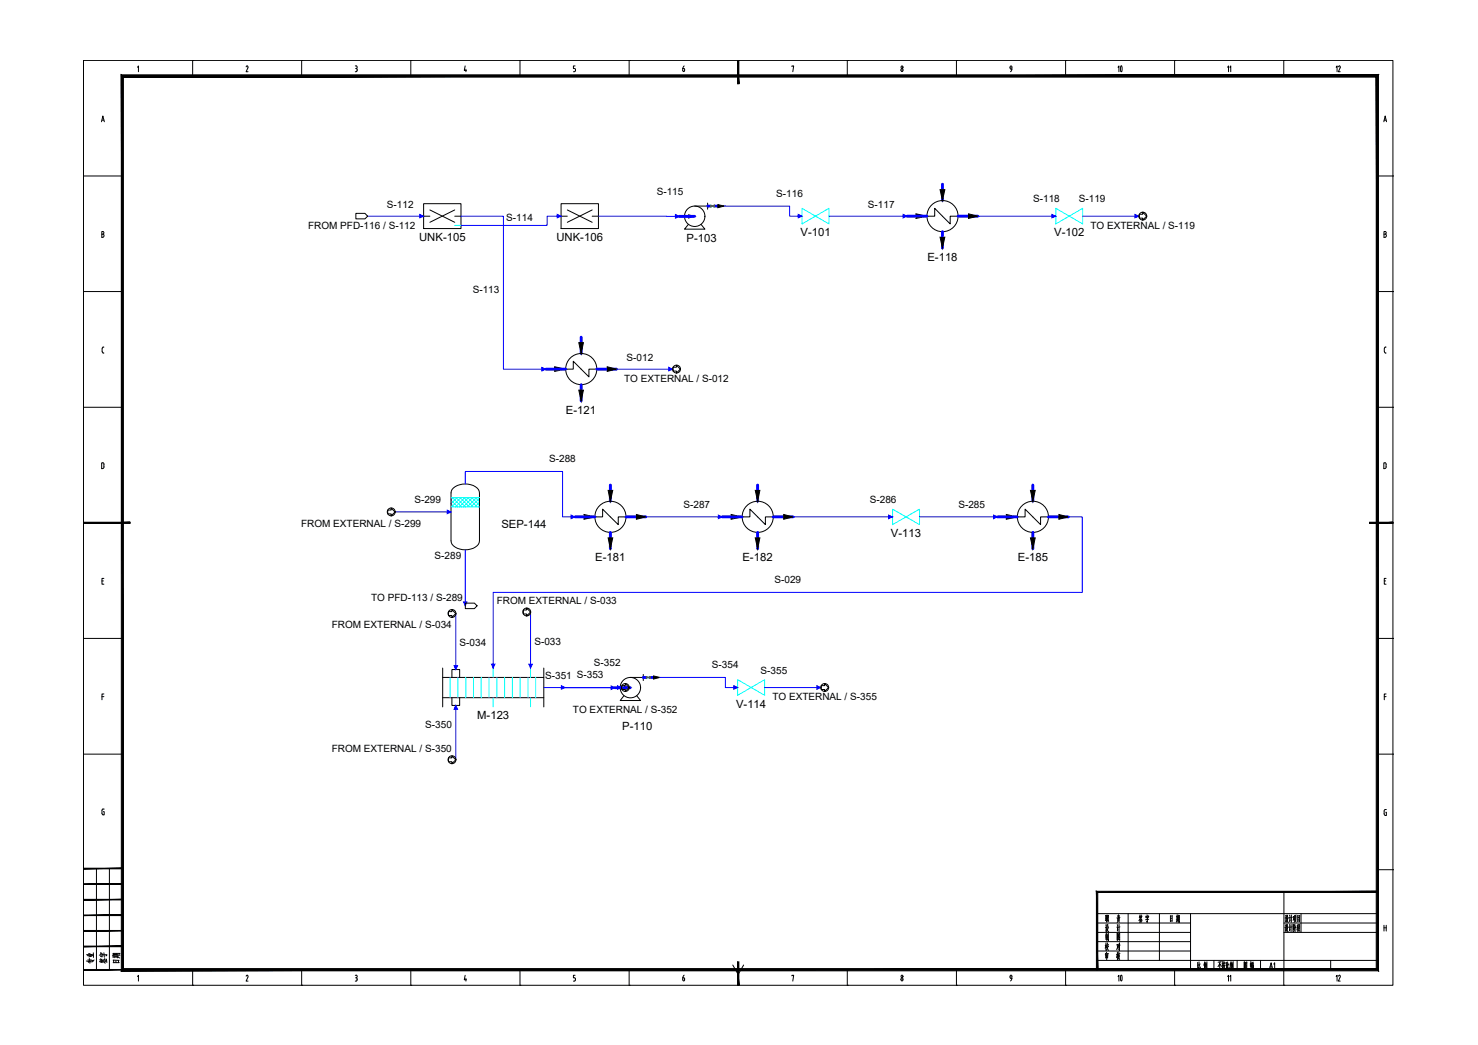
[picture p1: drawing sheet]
<svg xmlns="http://www.w3.org/2000/svg" width="420mm" height="297mm" viewBox="0 0 420 297" stroke-linecap="round" stroke-linejoin="round" font-family="sans-serif">
<g fill="none" stroke="#000" stroke-width=".28">
<path d="M23.7 17.2h372.3v262.9h-372.3zM39.1 19.1l.3-.4v1.7M54.8 17.2h.1M54.8 17.2v4.4M70 19l.2-.3 .3 .4-.5 1.3h.5M85.8 17.2h.1M85.8 17.2v4.4M101 18.7l.5 .2v.4l-.2 .2M101.1 19.5h.1M101.3 19.5l.2 .3M101.5 19.8v.2M101.5 20l-.2 .3"/>
<path d="M116.8 17.2h.1M116.8 17.2v4.4M132.2 18.7l-.2 1.3h.6M132.4 19.7v.7M147.8 17.2h.1M147.8 17.2v4.4M163.5 18.7h-.5v.8h.5l.1 .3M163.6 19.8v.2M163.6 20l-.3 .3M178.8 17.2h.1M178.8 17.2v4.4M194.1 20l.3 .3 .2-.3"/>
<path d="M194.5 18.7l-.4 .8M194.6 19.8v.2M194.6 19.8l-.1-.3h-.4v.5M209.8 17.2h.1M225.1 18.9v-.2h.5l-.2 1.7M240.9 17.2h.1M240.9 17.2v4.4M256.1 20l.3 .3 .3-.3M256.7 19.8v.2M256.7 19.8l-.3-.3-.3 .5M271.9 17.2h.1M271.9 17.2v4.4"/>
<path d="M287.4 19.7h.2M287.6 19.1v.8l-.3 .5M287.7 19.1l-.2-.3a.43 .43 0 0 0-.4 .3 .43 .43 0 0 0 .3 .5M302.9 17.2h.1M302.9 17.2v4.4M333.9 17.2h.1M333.9 17.2v4.4M364.9 17.2h.1M364.9 17.2v4.4M28.9 34.6l.3-1.6 .5 1.6M29 34.1h.5M101 20.4h.2"/>
<path d="M163 20.4h.3M393.4 34.6l.4-1.6 .4 1.6M393.5 34.1h.5M23.7 50h11.1M391.5 50h4.5M396 50h.1M28.9 66.6h.3M29.2 65.8h-.3v1.7h.3M29.3 65.8l.2 .4-.2 .3 .3 .5-.3 .4M393.4 65.8l.6 .2v.4l-.2 .1 .3 .5-.1 .4-.6 .1zM393.4 66.6h.4M23.7 82.9h11.1"/>
<path d="M29 99.1v.8M29.1 99.9l.1 .4 .3 .1M29.5 98.7h-.3l-.1 .4M391.5 82.9h4.5M393.5 99.1v.8M393.6 99.9l.2 .4M393.8 98.7h.2M393.8 98.7l-.2 .4M396 82.9h.1M23.7 115.8h11.1M391.5 115.8h4.5M393.8 100.4h.2"/>
<path d="M396 115.8h.1M29.6 132l-.2-.4h-.5v1.6l.6-.3v-.9M394 132v.7M394.1 132l-.2-.4h-.5v1.6l.5-.1 .2-.4M396 148.6h.1M29 165.1h.4M29.5 164.4h-.5v1.7h.5M393.5 165.1h.4M394 164.4h-.5v1.7h.5M23.7 181.5h11.1M29 198h.5M29.5 197.3h-.5v1.6"/>
<path d="M391.5 181.5h4.5M393.5 198h.5M394 197.3h-.5v1.6M396 181.5h.1M23.7 214.4h11.1M391.5 214.4h4.5M396 214.4h.1M29.3 230h.3M29.3 229.9l-.3 .3v1M29.4 230.7h.2v.9l-.5-.1-.1-.4M393.9 230.9h.2v.9h-.3M394.1 230.1l-.6 .2v1l.3 .5"/>
<path d="M27.4 246.9v28.8M31.1 246.9v28.8M311.9 259.7h79.6M320.7 259.7v13.3M329.6 259.7v13.3M338.4 259.7v16M365 253.5v22.2M369.9 259.7v5.3M391.5 247.2h4.5M396 247.2h.1M39.1 277.6l.3-.4v1.7M54.8 275.7v4.4"/>
<path d="M70.2 277.2l.3 .2v.3M70.2 277.2l-.2 .3M70.5 277.8l-.5 1.1h.5M85.8 275.7v4.4M101 277.2h.2M101 278.9h.2M101.1 277.9l.3 .1 .1 .3M101.3 277.2l.2 .3-.2 .4M101.5 278.3v.2M101.5 278.5l-.2 .3M116.8 275.7v4.4M132.2 277.2l-.2 1.3h.6"/>
<path d="M132.4 278.1v.8M147.8 275.7v4.4M163 278.9h.3M163.5 277.2h-.5v.7l.5 .1 .1 .3M163.6 278.3v.2M163.6 278.5l-.3 .3M178.8 275.7v4.4M194.1 278.5l.3 .3 .2-.3M194.5 277.2l-.4 .7M194.6 278.3v.2M194.6 278.3l-.1-.3-.4-.1v.6M208.3 274.3l1.5 2.7 1.6-2.7"/>
<path d="M225.1 277.4v-.2h.5l-.2 1.7M240.9 275.7v4.4M256.1 278.5l.3 .3 .3-.3M256.7 278.3v.2M256.7 278.3l-.3-.4-.3 .6M271.9 275.7v4.4M287.1 277.5l.3-.3 .3 .3M287.1 277.6v.2M287.6 278.1l-.3 .7M287.6 277.6v.5h-.3l-.2-.3M302.9 275.7v4.4M311.9 273h79.6"/>
<path d="M311.9 262.4h26.5M311.9 265h26.5M311.9 267.7h26.5M311.9 270.3h26.5M324 261.6l.1 .3M324.1 260l-.2 .9M324.1 260.5v.3M324.2 260.8l.5 .8M324.2 261.5l.1 .4M324.3 260.4l-.3 .1M324.4 261.3l-.4 .1M324.5 260.1l-.7 1.6"/>
<path d="M324.5 260.5v.3M324.5 261.5l-.2 .6M324.6 262l-.7 .2M324.7 260.4l-.3 .1M325.8 260.5l.7-.1v.4M325.8 260.4l-.1 .4M326.1 260l.1 .4M326.1 261v1.2l-.1-.3M326.3 260.8h-.4M326.3 260.7l-.1 .4M326.5 261.3l-.8 .1M332.7 260.3v1.7"/>
<path d="M333.1 261l-.4 .1M333.2 260.3l-.5 .2M333.2 261.7l-.5 .1M333.2 260.3v1.6M333.9 275.7v4.4M334.6 260.1v1.3M334.6 261.6l-.2 .5M334.7 261.6l.1 .3M334.8 260.8h-.2M334.8 261.1h-.2M334.8 260v1.4M334.9 260.4l-.5 .1"/>
<path d="M334.9 261.4l-.5 .1M335.1 260.2l-.2 2M335.2 260.8h-.1M335.2 261.2l-.1 .1M335.3 260.2v2l-.2-.2M335.3 260.3h-.2M340.5 273.5v1.7M340.8 274.9l-.4 .5M340.8 274.2l-.3 .2M340.9 273.4v1.8l.1 .2h.2v-.5M341.2 274l-.3 .6M342.4 273.8v1.7"/>
<path d="M342.5 273.4l-.3 1M342.6 274.4l.1 .3M342.7 273.7l-.2 .9M342.8 274.1l-.3 1.2M342.8 274.1l-.2 .1M342.8 273.7l-.3 .1M342.9 273.9v1M343.1 273.4v2l-.2-.2M345.1 273v2.7M346.7 273.9v1.5M346.8 273.4l-.6 1.4M346.9 274.1l.3 .6"/>
<path d="M347.2 273.4l-.9 .1M347.6 273.3v2.1l-.2-.2M347.7 274.3l-.3 .3M347.7 273.9l-.3 .1M347.8 273.6v.5M347.9 273.3l.2 .3M348 273.9l-.2 .9 .4 .6M348.1 274.4l-.4 1.1M348.2 273.8h-.4M348.3 273.6l-.1 .4M348.3 274.4l-.6 .1M348.6 273.5v1.7"/>
<path d="M348.9 274.2l-.3 .2M348.9 274.9l-.3 .5M349 273.4v1.8l.2 .2h.2v-.5M349.3 274l-.3 .6M349.9 273.8v1.7M350 273.3l-.3 1.1M350 274.4l.1 .3M350.1 273.7l-.2 .9M350.3 274.1l-.3 1.2M350.3 274.1h-.3M350.3 273.6l-.3 .2M350.4 273.9v1"/>
<path d="M350.5 273.3v2.1l-.1-.3M351.7 273v2.7M353.7 275.4v-2v2M353.7 275.3h.7M354 274.1l.4 .5M354 274.9l.1 .2M354 274.6l.1 .2M354.1 273.7l-.3 .6M354.2 273.9l-.2 .1M354.3 273.8l-.5 .9M354.4 273.4v2M354.4 273.5l-.7 .1"/>
<path d="M355.5 273.8v.9M355.6 273.3v2.2M355.8 273.8l-.1 .8M355.8 273.9l-.3 .1M355.8 274.4v1.1M356 273.8v.6M356.1 274.5v.9M356.3 274.9h-.4M356.3 273.8h-.3M356.3 273.8l-.1 .4M356.3 274.2l-.3 .1M356.3 274.5l-.5 .1"/>
<path d="M356.3 275.3l-.5 .1M356.3 273.5l-.5 .1M356.3 274.4v1M364.9 275.7v4.4M365 262.4h26.5M365 265h26.5M365.4 262.9l.1 .3M365.4 260.2l.2 .3M365.5 263.4v1.1M365.5 263.6h-.3M365.5 260.9h-.2M365.5 260.8v1"/>
<path d="M365.7 264.2l-.3 .5M365.7 264l.5 .8M365.7 261.5l-.3 .5M365.7 262.8l-.1 1M365.8 260.1l-.1 1M365.8 261.3l.5 .9M366 262.8v.6l.2 .2M366 262.9h-.3M366 260.1l.1 .8h.2M366 260.2l-.2 .1M366 263.7l-.5 1.1M366 263.7l-.3 .1"/>
<path d="M366.1 261.1h-.4M366.1 261l-.5 1.2M366.6 262.8l.1 .4M366.6 260.1l.1 .4M366.6 263.5l-.2 .1M366.6 263.4v1.1M366.7 260.8l-.2 .1M366.7 260.7l-.1 1.2M366.7 264.1l-.1 .5M366.8 261.5l-.2 .4M367 262.7v2.1M367.1 260.1v2.1"/>
<path d="M367.3 263.5l-.5 .1M367.4 260.8l-.6 .1M367.6 262.7v2.1M367.7 260.5v.9M367.8 262.8l-.1 1.4v-.2M367.8 262.9h-.2M367.9 260.5h-.3M368 263.6l-.3 1.2M368 261.3l-.4 .3M368 260.5v1.1M368.1 262.9l.4 .8M368.1 262.7l-.3 1"/>
<path d="M368.2 263.5v1.4M368.2 260.8l-.1 1.1-.2 .3M368.2 260.2v.5M368.2 261.6l.3 .5M368.4 260.6l-.4 .1M368.4 260.5v1.1M368.5 260.1l-.5 .2M368.8 262.9v1.8M368.9 260.2v1.8M369 263.6l-.2 .1M369 263.3l-.2 .1M369 264l-.3 .2"/>
<path d="M369 262.8l-.2 .3M369.1 264l.5 .7M369.1 263.8l.3-.1-.4 1.1M369.2 262.8l-.1 .9M369.4 262.8l.1 .7M369.4 261.2l-.5 .1M369.4 260.8h-.5M369.4 262.9h-.2M369.4 261.7l-.5 .1M369.5 260.3l-.6 .1M369.5 260.2l-.1 1.8M378.3 273v2.7"/>
<path d="M393.4 263v1.7M393.4 263.7h.7M394.1 263v1.7M54.8 280.1h.1M85.8 280.1h.1M116.8 280.1h.1M147.8 280.1h.1M178.8 280.1h.1M209.8 280.1h.1M240.9 280.1h.1M271.9 280.1h.1M302.9 280.1h.1"/>
<path d="M333.9 280.1h.1M364.9 280.1h.1"/>
<circle cx="256.4" cy="19.1" r=".32"/>
<circle cx="256.4" cy="277.5" r=".32"/>
</g>
<g fill="#000" stroke="#000" stroke-width=".28">
<path d="M209.7 17.2l.3 6.6v-6.6zM209.7 17.2l.3 6.6h-.3z"/>
<path d="M34.5 21.3l.6 254v-253.4zM34.5 21.3l.6 254-.6 .7zM35.1 275.3l-.6 .7 356.7-.7zM34.5 276l356.7-.7 .7 .7zM391.2 21.9v253.4l.7 .7zM391.2 21.9l.7-.6v254.7zM35.1 21.9h356.1l.7-.6zM34.5 21.3h357.4l-356.8 .6z"/>
<path d="M23.7 148.4v.4l13.3-.4zM23.7 148.8l13.3-.4v.4z"/>
<path d="M389.3 148.8h6.7v-.4zM389.3 148.4h6.7l-6.7 .4z"/>
<path d="M23.7 255.8h11.1v-.2zM23.7 255.6h11.1l-11.1 .2z"/>
<path d="M23.7 251.4h11.1v-.2zM23.7 251.2h11.1l-11.1 .2z"/>
<path d="M23.7 247h11.1v-.2zM23.7 246.8h11.1l-11.1 .2z"/>
<path d="M312.1 253.7h79.4v-.3zM311.7 253.4h79.8l-79.4 .3zM311.7 253.4l.4 22.3v-22zM311.7 253.4l.4 22.3h-.4z"/>
<path d="M23.7 275.7h11.1v-.1zM23.7 275.6h11.1l-11.1 .1z"/>
<path d="M23.7 269.1h11.1v-.2zM23.7 268.9h11.1l-11.1 .2z"/>
<path d="M23.7 264.7h11.1v-.2zM23.7 264.5h11.1l-11.1 .2z"/>
<path d="M23.7 260.3h11.1v-.2zM23.7 260.1h11.1l-11.1 .2z"/>
<path d="M209.7 273.4v6.7h.3zM209.7 273.4h.3v6.7z"/>
</g>
<g fill="none" stroke="#00f" stroke-width=".8">
<path d="M201.2 58.6h.8M203.1 58.6h1M267.9 52.4v4.6M193.1 61.5h4.4M257.8 61.5h5.7M267.9 65.9v4.6M272.3 61.5h5.7M165.2 95.8v4.7M155.1 104.9h5.7M165.2 109.3v4.7M169.6 104.9h5.6M173.5 137.9v4.6"/>
<path d="M215.4 137.9v4.6M293.6 137.9v4.6M163.5 146.9h5.6M173.5 151.3v4.7M178 146.9h5.6M205.3 146.9h5.6M215.4 151.3v4.7M219.8 146.9h5.7M283.5 146.9h5.7M293.6 151.3v4.7M298.1 146.9h5.6M174.8 195.5h4.4"/>
<path d="M182.9 192.6h.9M184.8 192.6h1"/>
</g>
<g fill="#000" stroke="#000" stroke-width=".28">
<path d="M204.1 58.2l1.8 .4-1.8 .4zM267.2 53.9h1.4l-.7 3.1zM195.7 61.1l1.8 .4-1.8 .5zM260.4 60.8l3.1 .7-3.1 .6zM267.2 67.4h1.4l-.7 3.1zM275.3 60.8l2.7 .7-2.7 .6zM157.7 104.3l3.1 .6-3.1 .7zM164.5 97.4h1.3l-.6 3.1zM164.5 110.9h1.3l-.6 3.1zM172.6 104.3l2.6 .6-2.6 .7zM166 146.2l3.1 .7-3.1 .7zM172.9 139.4h1.3l-.7 3.1z"/>
<path d="M172.9 152.9h1.3l-.7 3.1zM180.9 146.2l2.7 .7-2.7 .7zM207.8 146.2l3.1 .7-3.1 .7zM214.7 139.4h1.3l-.6 3.1zM214.7 152.9h1.3l-.6 3.1zM222.8 146.2l2.7 .7-2.7 .7zM286.1 146.2l3.1 .7-3.1 .7zM292.9 139.4h1.4l-.7 3.1zM292.9 152.9h1.4l-.7 3.1zM301 146.2l2.7 .7-2.7 .7zM177.4 195.1l1.8 .4-1.8 .4zM185.8 192.1l1.8 .5-1.8 .4z"/>
</g>
<g fill="none" stroke="#000" stroke-width=".28">
<path d="M197.5 58.6h3.7M201.2 57.7v1.8M195.7 63.8l-1.1 1.3h5.8l-1.1-1.3M263.5 61.5h2.2v-2.3l4.4 4.5v-2.2h2.2M160.8 104.9h2.2v-2.2l4.4 4.4v-2.2h2.2M128.9 138.7a5.4 5.4 0 0 1 7.1 .4l.3 1v13.6a3.6 3.6 0 0 1-4 2.6 3.6 3.6 0 0 1-4.1-2.6v-13.6l.3-1zM169.1 146.9h2.2v-2.2l4.5 4.4v-2.2h2.2M210.9 146.9h2.3v-2.2l4.4 4.4v-2.2h2.2M289.2 146.9h2.2v-2.2l4.4 4.4v-2.2h2.3M125.8 192.6h28.8M125.8 198.3h28.8M125.8 189.9v11"/>
<path d="M128.5 192.6v-2.3h2.2v2.3M128.5 198.3v2.2h2.2v-2.2M154.6 189.9v11M177.4 197.8l-1.1 1.3h5.8l-1.1-1.3M179.2 192.6h3.7M182.9 191.7v1.7"/>
<circle cx="197.5" cy="61.5" r="2.9"/>
<circle cx="267.9" cy="61.4" r="4.4"/>
<circle cx="165.2" cy="104.9" r="4.4"/>
<circle cx="173.5" cy="146.9" r="4.4"/>
<circle cx="215.4" cy="146.9" r="4.4"/>
<circle cx="293.6" cy="146.9" r="4.4"/>
<circle cx="179.2" cy="195.5" r="2.9"/>
</g>
<!-- layer: EQUIPMENT -->
<path d="M228 59.2l7.7 4.5v-4.5l-7.7 4.5zM300.1 59.2l7.7 4.5v-4.5l-7.7 4.5zM129.3 64.1h1.7M253.7 144.7l7.7 4.4v-4.4l-7.7 4.4zM140.2 189.9v2.7M140.2 198.3v2.6M150.8 189.9v2.7M150.8 198.3v2.6M209.7 193.2l7.7 4.4v-4.4l-7.7 4.4z" fill="none" stroke="#0ff" stroke-width=".28"/>
<g fill="none" stroke="#0ff" stroke-width=".28">
<path d="M128.2 143.2l.8 .9M128.2 142.1l1.9 2M128.2 141.5h8.1M128.2 144.1h8.1M128.6 141.5l2.6 2.6M128.8 141.5l-.6 .6M129.7 141.5l2.6 2.6M129.9 141.5l-1.7 1.7M130.8 141.5l2.6 2.6M131 141.5l-2.6 2.6M131.9 141.5l2.6 2.6M132.1 141.5l-2.6 2.6"/>
<path d="M133 141.5l2.6 2.6M133.2 141.5l-2.6 2.6M134.1 141.5l2.2 2.2M134.3 141.5l-2.6 2.6M135.2 141.5l1.1 1.1M135.4 141.5l-2.6 2.6M136.3 141.6l-2.4 2.5M136.3 142.7l-1.3 1.4M136.3 143.8l-.2 .3M136.3 141.5h.1M128 192.6v5.7M130.2 192.6v5.7"/>
<path d="M132.4 192.6v5.7M134.6 192.6v5.7M136.8 192.6v5.7M139 192.6v5.7M141.3 192.6v5.7M143.5 192.6v5.7M145.7 192.6v5.7M147.9 192.6v5.7M150.1 192.6v5.7M152.3 192.6v5.7"/>
</g>
<path d="M202 58.3v.6l1.1-.6v.6zM202.6 58.6h.1M183.8 192.3v.6l1-.6v.6zM184.3 192.6h.1" fill="none" stroke="#0f0" stroke-width=".28"/>
<!-- layer: equipment_outline -->
<path d="M120.4 57.9h10.6v7.1h-10.6zM159.5 57.9h10.6v7.1h-10.6z" fill="none" stroke="#000" stroke-width=".28"/>
<!-- layer: internal_symbol -->
<path d="M122.2 59.7l7.1 3.5M129.3 59.7l-7.1 3.5M161.3 59.7l7 3.5M168.3 59.7l-7 3.5" fill="none" stroke="#000" stroke-width=".28"/>
<!-- layer: process_line -->
<path d="M120.4 61.5h1.8M129.3 61.5h1.7M159.5 61.5h1.8M168.3 61.5h1.8" fill="none" stroke="#000" stroke-width=".28"/>
<!-- layer: STREAM -->
<g fill="none" stroke="#00f" stroke-width=".28">
<path d="M205.9 58.6h18.6v2.9h3.5M104.5 61.5h15.9M131 61.5h12.1v43.4h12M159.5 61.5h-4v2.6h-24.5M170.1 61.5h23M235.7 61.5h22.1M278 61.5h22.1M307.8 61.5h16M175.2 104.9h16M132.3 137.6v-3.6h27.6v12.9h3.6M112.3 145.5h15.9M132.3 156.3v15.9"/>
<path d="M183.6 146.9h21.7M225.5 146.9h28.2M261.4 146.9h22.1M303.7 146.9h4v21.5h-167.5v21.5M129.6 174.4v15.9M150.8 174v15.9M154.6 195.4h6.1M160.7 195.4l14.1 .1M160.7 195.4h15.9M187.6 192.6h18.6v2.8h3.5M217.4 195.4h15.9M129.6 200.5v15.5"/>
</g>
<!-- layer: STREAM_ARROW -->
<g fill="#00f" stroke="#00f" stroke-width=".28">
<path d="M190.1 104.4l1.1 .5-1.1 .5z"/>
<path d="M139.7 188.8h1l-.5 1.1z"/>
<path d="M150.4 188.8h.9l-.5 1.1z"/>
<path d="M129.1 189.2h1l-.5 1.1z"/>
<path d="M119.3 60.9l1.1 .6-1.1 .4z"/>
<path d="M154 104.4l1.1 .5-1.1 .5z"/>
<path d="M158.4 60.9l1.1 .6-1.1 .4z"/>
<path d="M192 61l1.1 .5-1.1 .5z"/>
<path d="M226.9 60.9l1.1 .6-1.1 .4z"/>
<path d="M256.7 60.9l1.1 .6-1.1 .4z"/>
<path d="M299 60.9l1.1 .6-1.1 .4z"/>
<path d="M322.7 60.9l1.1 .6-1.1 .4z"/>
<path d="M282.4 146.4l1.1 .5-1.1 .5z"/>
<path d="M252.6 146.4l1.1 .5-1.1 .5z"/>
<path d="M204.2 146.4l1.1 .5-1.1 .5z"/>
<path d="M162.3 146.4l1.2 .5-1.2 .5z"/>
<path d="M131.8 171.1h.9l-.4 1.1z"/>
<path d="M127.1 145l1.1 .5-1.1 .5z"/>
<path d="M129.6 200.5l.5 1.1h-1z"/>
<path d="M159.6 194.9l1.1 .5-1.1 .5z"/>
<path d="M175.5 194.9l1.1 .5-1.1 .5z"/>
<path d="M173.7 195l1.1 .5-1.1 .5z"/>
<path d="M208.6 194.9l1.1 .5-1.1 .5z"/>
<path d="M232.2 194.9l1.1 .5-1.1 .5z"/>
</g>
<!-- layer: CONNECTOR -->
<g fill="none" stroke="#000" stroke-width=".28">
<path d="M101.2 60.6h2.5l.8 .9-.8 .7h-2.5zM323.9 60.9h1v-.6l1.1 1.2-1.1 1.1v-.6h-1zM191.3 104.4h1v-.6l1.1 1.1-1.1 1.1v-.5h-1zM110.2 145h1v-.6l1.1 1.1-1.1 1.1v-.5h-1zM127.5 173.8h1v-.5l1.1 1.1-1.1 1.1v-.6h-1zM132.3 171.4h2.6l.7 .8-.7 .8h-2.6zM148.8 173.4h.9v-.6l1.1 1.2-1.1 1.1v-.6h-.9zM176.8 194.9h.9v-.6l1.1 1.1-1.1 1.1v-.5h-.9zM233.5 194.9h.9v-.6l1.1 1.1-1.1 1.1v-.5h-.9zM127.5 215.4h1v-.5l1.1 1.1-1.1 1.1v-.6h-1z"/>
<circle cx="324.9" cy="61.4" r="1.12"/>
<circle cx="192.3" cy="104.9" r="1.12"/>
<circle cx="111.2" cy="145.5" r="1.12"/>
<circle cx="128.5" cy="174.4" r="1.12"/>
<circle cx="149.7" cy="174" r="1.12"/>
<circle cx="177.8" cy="195.4" r="1.12"/>
<circle cx="234.4" cy="195.4" r="1.12"/>
<circle cx="128.5" cy="215.9" r="1.12"/>
</g>
<text font-size="6.6" x="315.7" y="280.8">10</text>
<text font-size="6.2" x="315.7" y="22.2">10</text>
<g font-size="5.3">
<text x="312.9" y="266">设 计</text>
<text x="27.5" y="275.2" transform="rotate(-90 27.5 275.2)">专业</text>
<text x="31.4" y="275.2" transform="rotate(-90 31.4 275.2)">签字</text>
<text x="34.9" y="274.8" transform="rotate(-90 34.9 274.8)">日期</text>
<text x="312.9" y="271.3">校 对</text>
</g>
<g font-size="4.4">
<text x="378.5" y="21.5">12</text>
<text x="363.4" y="276.6" transform="rotate(-90 363.4 276.6)">A1</text>
<text x="382.1" y="280.1" transform="rotate(-90 382.1 280.1)">12</text>
</g>
<g font-size="3.5">
<text x="350.7" y="21.5" transform="rotate(-90 350.7 21.5)">11</text>
<text x="350.7" y="280.1" transform="rotate(-90 350.7 280.1)">11</text>
</g>
<g font-size="3.2">
<text x="119.2" y="68.5">UNK-105</text>
<text x="158.2" y="68.5">UNK-106</text>
<text x="195.2" y="68.7">P-103</text>
<text x="227.6" y="67.2">V-101</text>
<text x="299.7" y="67.2">V-102</text>
<text x="263.6" y="74.1">E-118</text>
<text x="160.9" y="117.5">E-121</text>
<text x="142.5" y="150.1">SEP-144</text>
<text x="253.3" y="152.7">V-113</text>
<text x="169.2" y="159.5">E-181</text>
<text x="211.1" y="159.5">E-182</text>
<text x="289.3" y="159.5">E-185</text>
<text x="209.2" y="201.2">V-114</text>
<text x="135.7" y="204.5">M-123</text>
<text x="176.9" y="207.6">P-110</text>
</g>
<g font-size="2.8">
<text x="110" y="59">S-112</text>
<text x="186.7" y="55.3">S-115</text>
<text x="220.7" y="56">S-116</text>
<text x="246.7" y="59">S-117</text>
<text x="293.7" y="57.5">S-118</text>
<text x="306.7" y="57.5">S-119</text>
<text x="87.6" y="65">FROM PFD-116 / S-112</text>
<text x="143.9" y="62.8">S-114</text>
<text x="310" y="65">TO EXTERNAL / S-119</text>
<text x="134.4" y="83.2">S-113</text>
<text x="178.1" y="102.5">S-012</text>
<text x="177.4" y="108.4">TO EXTERNAL / S-012</text>
<text x="156.1" y="131.4">S-288</text>
<text x="117.8" y="143.1">S-299</text>
<text x="247.3" y="142.9">S-286</text>
<text x="85.6" y="149.8">FROM EXTERNAL / S-299</text>
<text x="194.3" y="144.5">S-287</text>
<text x="272.4" y="144.5">S-285</text>
<text x="123.6" y="158.9">S-289</text>
<text x="220.2" y="165.8">S-029</text>
<text x="105.5" y="170.7">TO PFD-113 / S-289</text>
<text x="141.2" y="171.7">FROM EXTERNAL / S-033</text>
<text x="94.3" y="178.6">FROM EXTERNAL / S-034</text>
<text x="130.7" y="183.7">S-034</text>
<text x="151.9" y="183.2">S-033</text>
<text x="168.9" y="189.2">S-352</text>
<text x="202.4" y="189.9">S-354</text>
<text x="216.2" y="191.5">S-355</text>
<text x="155" y="193">S-351 S-353</text>
<text x="162.9" y="202.8">TO EXTERNAL / S-352</text>
<text x="219.6" y="199">TO EXTERNAL / S-355</text>
<text x="120.9" y="207">S-350</text>
<text x="94.3" y="213.7">FROM EXTERNAL / S-350</text>
</g>
</svg>
